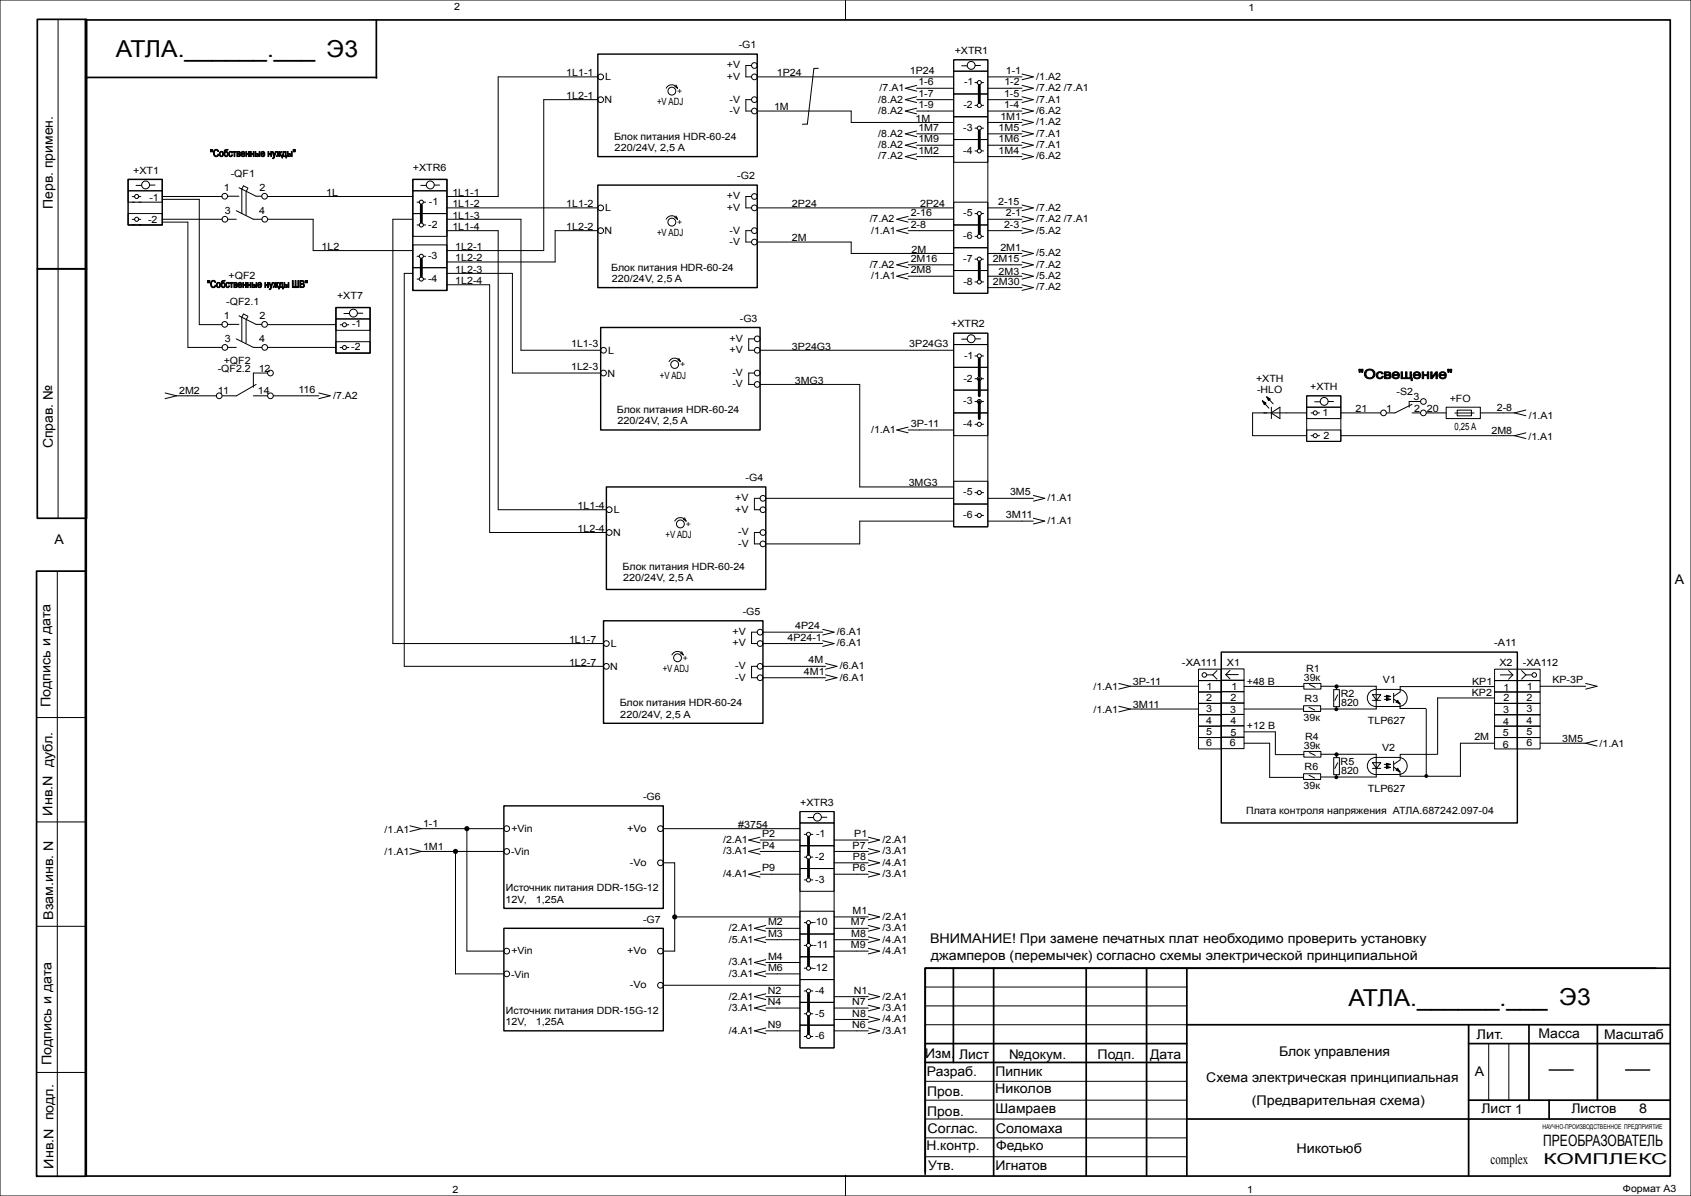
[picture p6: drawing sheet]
<svg xmlns="http://www.w3.org/2000/svg" width="594mm" height="420mm" viewBox="0 0 594 420" stroke-linecap="round" stroke-linejoin="round" font-family="sans-serif">
<g fill="none" stroke="#000" stroke-width=".35">
<path d="M0 0h594v420h-594zM20.4 6.9v175.1M297 .2v6.8M210 27h-35v42h-18M210 35h-19v53h-34M234 31a2.21 2.21 0 0 1 2-1.2 2.21 2.21 0 0 1 2 1.2M237 30.3l1 .7M237.5 29.9l.5 1.1M264 23h-2v4h2M264 35h-2v4h2M266 27h69M266 39h33v4h36"/>
<path d="M287.5 24h-1.6l-2.3 19.6h-1.7M322 31h13M322 39h13M322 35h13M322 30l-4 1 4 1M322 34l-4 1 4 1M322 38l-4 1 4 1M335 21h12v82h-12zM335 25h12v8h-12zM335 33h12v8h-12zM335 21h12v4h-12zM337.8 23.1h2"/>
<path d="M342.5 29h.8M342.5 37h.8M342.5 23h1.9M344.7 29h.8M344.7 37h.8M347 27h12M347 31h12M347 39h12M347 35h12M359 26l4 1-4 1M359 30l4 1-4 1M359 38l4 1-4 1"/>
<path d="M359 34l4 1-4 1M322 55h13M322 47h13M322 51h13M322 46l-4 1 4 1M322 50l-4 1 4 1M322 54l-4 1 4 1M335 49h12v8h-12zM335 41h12v8h-12zM342.5 53h.8M342.5 45h.8M344.7 53h.8"/>
<path d="M344.7 45h.8M347 43h12M347 55h12M347 47h12M347 51h12M359 42l4 1-4 1M359 54l4 1-4 1M359 46l4 1-4 1M359 50l4 1-4 1M45 67h12v4h-12zM45 75h12v4h-12zM45 63h12v4h-12z"/>
<path d="M46.4 69h.8M46.4 77h.8M46.5 71h.7M46.5 79h.7M47.8 65.1h2M49.5 69h-.8M49.5 77h-.8M49.5 71h-.7M49.5 79h-.7M52.5 65h1.9M57 69h21M57 77h21"/>
<path d="M57 78h9v44h12M57 70h13v44h8M79.9 68.9h4M80 77h3M83 74l6 3h3M83.9 65.9l6 3h2M84.9 66.4v8.6M85.5 65.3l-.6 1.2M85.5 65.2l1.5 .8M86.4 67.4v8.1M87.1 66.1l-.6 1.1M94 69h51"/>
<path d="M94 77h16v11h35M145 63h12v4h-12zM145 67h12v8h-12zM145 75h12v8h-12zM145 77h-7v149h74M146.5 71h.8M146.5 79h.8M147.8 65.1h2M149.5 71h-.8M149.5 79h-.8M152.6 65h1.8M157 77h26v46h28"/>
<path d="M157 73h53M234 77a2.21 2.21 0 0 1 2-1.2 2.21 2.21 0 0 1 2 1.2M237 76.3l1 .7M237.5 75.9l.5 1.1M264 69h-2v4h2M266 73h69M319 77h16M319 76l-4 1 4 1M335 71h12v8h-12zM335 79h12v8h-12zM342.5 75h.8M344.7 75h.8"/>
<path d="M347 73h12M347 77h12M359 72l4 1-4 1M359 76l4 1-4 1M145 86h12v8h-12zM145 94h12v8h-12zM145 96h-3v138h70M146.5 90h.8M146.5 98h.8M149.5 90h-.8M149.5 98h-.8M157 81h18v98h38"/>
<path d="M157 96h23v35h31M157 100h15v87h41M210 81h-15v11h-38M264 81h-2v4h2M266 85h33v4h36M319 81h16M319 97h16M319 80l-4 1 4 1M319 96l-4 1 4 1M319 93h16M319 92l-4 1 4 1M335 87h12v8h-12z"/>
<path d="M335 95h12v8h-12zM342.5 83h.8M342.5 91h.8M342.5 99h.8M344.7 83h.8M344.7 91h.8M344.7 99h.8M347 81h12M347 97h12M347 89h12M347 93h12M359 80l4 1-4 1"/>
<path d="M359 96l4 1-4 1M359 88l4 1-4 1M359 92l4 1-4 1M359 100l4 1-4 1M79.9 113.9h4M83 119l6 3h3M83.9 110.9l6 3h2M84.9 111.4v8.6M85.5 110.3l-.6 1.2M85.5 110.2l1.5 .8M86.4 112.4v8.1M87.1 111.1l-.6 1.1"/>
<path d="M94 114h24M118 112h12v4h-12zM118 120h12v4h-12zM118 108h12v4h-12zM119.5 114.1h.7M120.8 110.1h2M122.5 114.1h-.8M125.6 110h1.8M265 119h-2v4h2M335 117h12v68h-12zM335 117h12v4h-12zM337.8 119.1h2"/>
<path d="M342.5 119h1.9M347 101h12M58 138l4 1M62 139h14M62 139l-4 1M80 122h3M89 139h5M90 135l-7 4h-5M94 131h-5v5M94 122h24M96 139h16M112 138l4 1-4 1"/>
<path d="M119.5 122.1h.7M122.5 122.1h-.8M235 127a2.21 2.21 0 0 1 2-1.2 2.21 2.21 0 0 1 2 1.2M238.5 125.9l.5 1.1-1-.7M265 131h-2v4h2M267 123h68M267 135h35v36h33M335 121h12v8h-12zM335 137h12v8h-12zM335 129h12v8h-12zM342.5 125h.8M342.5 133h.8"/>
<path d="M344.7 125h.8M344.7 133h.8M444.9 139.3l2.3 2.5M459 139h12v16h-12zM459 139h12v4h-12zM319 151h16M319 150l-4 1 4 1M335 145h12v8h-12zM342.5 141h.8M342.5 149h.8M344.7 141h.8M344.7 149h.8"/>
<path d="M443.4 140.7l2.3 2.6M446.5 145l3.1-2v4zM446.6 143v4M459 143h12v4h-12zM459 151h12v4h-12zM459 145h-19v8h19M460.5 145h.8M460.5 153h.8M461.8 141.1h2M463.5 145h-.7M463.5 153h-.7M466.5 141h1.9"/>
<path d="M471 145h14M471 153h61M496 142l-6 3h-3M496 145h3M499 141h-4v2M501 145h7M508 143h12v4h-12zM511 145h6.8M511.9 144h5v2h-5zM520 145h12M532 145l4 1M532 153l4 1"/>
<path d="M536 144l-4 1M536 152l-4 1M267 175h-2v4h2M269 175h66M335 177h12v8h-12zM335 169h12v8h-12zM342.5 173h.8M344.7 173h.8M347 175h16M363 174l4 1-4 1M237 183a2.21 2.21 0 0 1 2-1.2 2.21 2.21 0 0 1 2 1.2M240 182.3l1 .7"/>
<path d="M240.5 181.9l.5 1.1M267 187h-2v4h2M335 183h-33v8h-33M342.5 181h.8M344.7 181h.8M347 183h16M363 182l4 1-4 1M20.1 200.7v212.6M30.3 200.7h-17.5v212.6M236 230a2.21 2.21 0 0 1 2-1.2 2.21 2.21 0 0 1 2 1.2M239 229.3l1 .7M239.5 228.9l.5 1.1"/>
<path d="M266 222h-2v4h2M266 234h-2v4h2M268 222h21M268 226h21M268 234h22M268 238h22M289 221l4 1-4 1M289 225l4 1-4 1M290 233l4 1-4 1M290 237l4 1-4 1M393 240l4 1M421 239h8v4h-8z"/>
<path d="M421 235h8v4h-8zM424 237h2M426 237l1.5 1.5M427.5 235.5l-1.5 1.5M429 234.9h8v4h-8zM429 238.9h8v4h-8zM430.7 236.9h4.3M432.1 235.4l-1.5 1.5 1.5 1.5M458 240h6v2h-6zM525 235h8v4h-8zM525 239h8v4h-8zM527 237h4.3"/>
<path d="M529.9 235.5l1.5 1.5-1.5 1.5M533 239h8v4h-8zM533 235h8v4h-8zM534.5 235.5l1.5 1.5M536 237h2M536 237l-1.5 1.5M557 240l4 1-4 1M12.8 252h17.5M393 248l4 1M397 241h24M397 241l-4 1M397 249h24"/>
<path d="M397 249l-4 1M421 243h8v4h-8zM421 247h8v4h-8zM421 251h8v4h-8zM421 255h8v4h-8zM421 259h8v4h-8zM429 242.9h8v4h-8zM429 246.9h8v4h-8zM429 250.9h8v4h-8zM429 254.9h8v4h-8zM429 258.9h8v4h-8zM437 249h20.7"/>
<path d="M437 257h11v7.9M437 241.1h21M457.9 247.8h6v2h-6zM459.8 248.3l2 1M460 240.4l2 1M464 241h19.5l-.1 7.9-19.3 .1M468.5 242.2h2v6h-2zM469.4 248.2v.6M469.5 241.1v1M469.5 240.9v.6M469.9 244l-1 2M481.4 242.8l1.9-.7h8a3 3 0 0 1 3 3 3 3 0 0 1-3 3h-8a3 3 0 0 1-2.8-2 3 3 0 0 1 .9-3.3z"/>
<path d="M482.1 243.9h2.9l-1.4 2.1zM482.1 246h2.9M486.3 244.5h1.7M486.3 245.6h1.7M489.6 243.4v3.4M489.7 245.5l2.1 1.5M491.6 243.1l-1.9 1.4M491.8 247.1v1.7h9.1M491.8 241.1h33.1M491.8 241.1v2M501 249v24M505 245v19.8"/>
<path d="M505.1 245.1h19.8M525 243h8v4h-8zM525 247h8v4h-8zM525 251h8v4h-8zM525 255h8v4h-8zM525 259h8v4h-8zM533 259h8v4h-8zM533 243h8v4h-8zM533 247h8v4h-8zM533 251h8v4h-8zM533 255h8v4h-8zM541 241h16"/>
<path d="M561 260l-4 1M437 261h9v12h11.8M448 265h10M457.9 271.7h6v2h-6zM458 263.9h6v2h-6zM459.8 272.2l2 1M460 264.3l2 1M464 264.9h19.4v7.9l-19.3 .1M468.5 266.1h2v6h-2zM469.4 272.1v.6M469.5 265v1M469.5 264.8v.6"/>
<path d="M469.9 267.9l-1 2M481 267.1a2.99 2.99 0 0 1 2.3-1.1h8a3 3 0 0 1 3 3 3 3 0 0 1-3 3h-8a3 3 0 0 1-2.7-1.7 3 3 0 0 1 .4-3.2zM482.1 267.8h2.9l-1.4 2zM482.1 269.8h2.9M486.3 268.4h1.7M486.3 269.5h1.7M489.6 267.3v3.4M489.7 269.4l2.1 1.5M491.6 267l-1.9 1.3M491.8 271v1.6M491.9 272.6h21.1M504.9 264.9h-13.1v2"/>
<path d="M525 261h-12v11.7M541 261h16M557 261l4 1M12.8 288.6h17.5M144 290l4 1M144 298l4 1M148 291h29M148 299h29M148 291l-4 1M148 299l-4 1M160 299v43h17M164 291v43h13"/>
<path d="M233 291h48M267 299h14M267 295h14M267 294l-4 1 4 1M267 298l-4 1 4 1M281 289h12v8h-12zM281 285h12v4h-12zM281 297h12v8h-12zM281 285h12v83h-12zM282.5 293h.8M283.8 287.1h2M285.5 293h-.7"/>
<path d="M288.6 287h1.8M293 299h12M293 295h12M305 298l4 1-4 1M305 294l4 1-4 1M233 303h4v31h-4M267 307h14M267 306l-4 1 4 1M281 305h12v8h-12zM281 320h12v8h-12zM282.5 301h.8M282.5 309h.8"/>
<path d="M285.5 301h-.7M285.5 309h-.7M293 307h12M293 303h12M305 302l4 1-4 1M305 306l4 1-4 1M12.8 325.3h17.5M237 322h44M269 326h12M269 330h12M269 325l-4 1 4 1M269 329l-4 1 4 1"/>
<path d="M269 338h12M269 337l-4 1 4 1M281 328h12v8h-12zM281 336h12v8h-12zM282.5 324h.8M282.5 332h.8M282.5 340h.8M285.5 324h-.7M285.5 332h-.7M285.5 340h-.7M293 334h12M293 326h12"/>
<path d="M293 330h12M293 322h12M305 325l4 1-4 1M305 329l4 1-4 1M305 333l4 1-4 1M305 321l4 1-4 1M233 346h48M269 342h12M269 354h12M269 350h12M269 349l-4 1 4 1M269 353l-4 1 4 1"/>
<path d="M269 341l-4 1 4 1M281 344h12v8h-12zM281 352h12v8h-12zM282.5 348h.8M282.5 356h.8M285.5 348h-.7M285.5 356h-.7M293 354h12M293 358h12M293 350h12M305 353l4 1-4 1M305 357l4 1-4 1"/>
<path d="M305 349l4 1-4 1M325 359.9h91.9M325 353.2h91.9M325 346.6h91.9M515.9 359.9v52.9M12.8 376.6h17.5M269 362h12M269 361l-4 1 4 1M281 360h12v8h-12zM282.5 364h.8M285.5 364h-.7M293 362h12"/>
<path d="M305 361l4 1-4 1M325 379.7h91.9M522.9 366.5v19.8M530 366.5v19.8M325 393h91.9M325 386.3h91.9M325 399.6h91.9M297 412.7v7.3M325 406.2h91.9"/>
<circle cx="211" cy="35" r="1"/>
<circle cx="211" cy="27" r="1"/>
<circle cx="236" cy="32" r="1.38"/>
<circle cx="265" cy="23" r="1"/>
<circle cx="265" cy="35" r="1"/>
<circle cx="265" cy="27" r="1"/>
<circle cx="265" cy="39" r="1"/>
<circle cx="341.1" cy="23" r="1.38"/>
<circle cx="344" cy="29" r=".72"/>
<circle cx="344" cy="37" r=".72"/>
<circle cx="344" cy="45" r=".72"/>
<circle cx="344" cy="53" r=".72"/>
<circle cx="48" cy="69" r=".72"/>
<circle cx="48" cy="77" r=".72"/>
<circle cx="51.1" cy="65" r="1.38"/>
<circle cx="78.9" cy="68.9" r="1"/>
<circle cx="79" cy="77" r="1"/>
<circle cx="92.9" cy="68.9" r="1"/>
<circle cx="93" cy="77" r="1"/>
<circle cx="148" cy="71" r=".72"/>
<circle cx="148" cy="79" r=".72"/>
<circle cx="151.1" cy="65" r="1.38"/>
<circle cx="211" cy="73" r="1"/>
<circle cx="236" cy="78" r="1.38"/>
<circle cx="265" cy="73" r="1"/>
<circle cx="265" cy="69" r="1"/>
<circle cx="344" cy="75" r=".72"/>
<circle cx="148" cy="90" r=".72"/>
<circle cx="148" cy="98" r=".72"/>
<circle cx="211" cy="81" r="1"/>
<circle cx="265" cy="81" r="1"/>
<circle cx="265" cy="85" r="1"/>
<circle cx="344" cy="91" r=".72"/>
<circle cx="344" cy="99" r=".72"/>
<circle cx="344" cy="83" r=".72"/>
<circle cx="78.9" cy="113.9" r="1"/>
<circle cx="92.9" cy="113.9" r="1"/>
<circle cx="121" cy="114.1" r=".72"/>
<circle cx="124.1" cy="110" r="1.38"/>
<circle cx="266" cy="119" r="1"/>
<circle cx="341.1" cy="119" r="1.38"/>
<circle cx="77" cy="139" r="1"/>
<circle cx="79" cy="122" r="1"/>
<circle cx="93" cy="122" r="1"/>
<circle cx="95" cy="139" r="1"/>
<circle cx="95" cy="131" r="1"/>
<circle cx="121" cy="122.1" r=".72"/>
<circle cx="212" cy="123" r="1"/>
<circle cx="212" cy="131" r="1"/>
<circle cx="237" cy="128" r="1.38"/>
<circle cx="266" cy="123" r="1"/>
<circle cx="266" cy="135" r="1"/>
<circle cx="266" cy="131" r="1"/>
<circle cx="344" cy="125" r=".72"/>
<circle cx="344" cy="133" r=".72"/>
<circle cx="344" cy="141" r=".72"/>
<circle cx="344" cy="149" r=".72"/>
<circle cx="462" cy="145" r=".72"/>
<circle cx="462" cy="153" r=".72"/>
<circle cx="465.1" cy="141" r="1.38"/>
<circle cx="486" cy="145" r="1"/>
<circle cx="500" cy="141" r="1"/>
<circle cx="500" cy="145" r="1"/>
<circle cx="214" cy="179" r="1"/>
<circle cx="268" cy="179" r="1"/>
<circle cx="268" cy="175" r="1"/>
<circle cx="344" cy="173" r=".72"/>
<circle cx="214" cy="187" r="1"/>
<circle cx="239" cy="184" r="1.38"/>
<circle cx="268" cy="187" r="1"/>
<circle cx="268" cy="191" r="1"/>
<circle cx="344" cy="181" r=".72"/>
<circle cx="213" cy="226" r="1"/>
<circle cx="213" cy="234" r="1"/>
<circle cx="238" cy="231" r="1.38"/>
<circle cx="267" cy="222" r="1"/>
<circle cx="267" cy="226" r="1"/>
<circle cx="267" cy="238" r="1"/>
<circle cx="267" cy="234" r="1"/>
<circle cx="423.1" cy="237" r=".8"/>
<circle cx="538.9" cy="237" r=".8"/>
<circle cx="178" cy="299" r="1"/>
<circle cx="178" cy="291" r="1"/>
<circle cx="232" cy="291" r="1"/>
<circle cx="284" cy="293" r=".72"/>
<circle cx="287.1" cy="287" r="1.38"/>
<circle cx="232" cy="303" r="1"/>
<circle cx="284" cy="301" r=".72"/>
<circle cx="284" cy="309" r=".72"/>
<circle cx="178" cy="334" r="1"/>
<circle cx="232" cy="334" r="1"/>
<circle cx="284" cy="340" r=".72"/>
<circle cx="284" cy="332" r=".72"/>
<circle cx="284" cy="324" r=".72"/>
<circle cx="178" cy="342" r="1"/>
<circle cx="232" cy="346" r="1"/>
<circle cx="284" cy="356" r=".72"/>
<circle cx="284" cy="348" r=".72"/>
<circle cx="284" cy="364" r=".72"/>
</g>
<g fill="none" stroke="#000" stroke-width=".6">
<path d="M13.1 6.8h17.3v87.6h-17.3zM30 7h556.7v406h-556.7zM30.3 6.9v406.2M132.2 7v20.4M30.4 27.2h101.9M13.1 94.4h17.3v87.6h-17.3zM12.8 200.6h17.3v212.5h-17.3zM334.9 340v33.1M349 340v72.8M381.6 340v72.8M402.8 340v72.8M581.6 340h-256.6v72.4"/>
<path d="M586.6 340h-261.6v71.5M416.9 340v72.8M416.9 359.9h169.7M515.9 359.9v52.9M537.1 359.9v26.4M561.1 359.9v26.4M325 366.5h91.9M325 373.1h91.9M515.9 366.5h70.7M416.9 393h169.7M515.9 386.3h70.7M544.2 386.3v6.7"/>
</g>
<g fill="none" stroke="#000" stroke-width=".5">
<path d="M210 19h56v36h-56zM45 63h12v16h-12zM145 63h12v39h-12zM210 65h56v36h-56zM118 108h12v16h-12zM211 115h56v36h-56zM213 171h56v36h-56zM212 218h56v36h-56zM429 229h104v60h-104zM177 283h56v36h-56zM177 326h56v36h-56zM544.2 375.8h8.4"/>
<path d="M571 375.8h8.5"/>
</g>
<g fill="none" stroke="#000" stroke-width="1">
<path d="M344 30v6M344 46v6M148 72v6M344 76v6M148 91v6M344 92v6M344 126v6M344 133v6M344 141v6M284 294v6M284 302v6M284 325v6"/>
<path d="M284 333v6M284 349v6M284 357v6"/>
</g>
<g fill="#000" stroke="#000" stroke-width=".35">
<path d="M443.4 140.7l1.3 .8-.6 .6zM444.9 139.3l1.3 .8-.6 .6zM487 244.1l1.5 .4-1.5 .4zM487 245.2l1.5 .4-1.5 .4zM490.4 246.5l.6-.6 .8 1.3zM487 268l1.5 .4-1.5 .4zM487 269.1l1.5 .4-1.5 .4zM490.4 270.4l.6-.6 .8 1.3z"/>
<circle cx="469.4" cy="249.1" r=".5"/>
<circle cx="469.5" cy="241.1" r=".5"/>
<circle cx="469.5" cy="241" r=".5"/>
<circle cx="469.4" cy="273" r=".5"/>
<circle cx="469.5" cy="265" r=".5"/>
<circle cx="469.5" cy="264.9" r=".5"/>
<circle cx="501" cy="272.5" r=".5"/>
</g>
<g fill="#000">
<circle cx="160" cy="299" r=".9"/>
<circle cx="164" cy="291" r=".9"/>
<circle cx="237" cy="322" r=".9"/>
</g>
<g font-size="8.2">
<text x="40.7" y="20">АТЛА.______.___ Э3</text>
<text x="473.6" y="353.2">АТЛА.______.___ Э3</text>
</g>
<text font-size="5.5" x="542.1" y="402.6">ПРЕОБРАЗОВАТЕЛЬ</text>
<text font-size="5.3" x="542.2" y="408.7">КОМПЛЕКС</text>
<text font-size="5.1" x="523.6" y="408.7">complex</text>
<g font-size="4.7">
<text x="18.6" y="73.4" transform="rotate(-90 18.6 73.4)">Перв. примен.</text>
<text x="477.1" y="133">&quot;Освещение&quot;</text>
<text x="18.6" y="157.4" transform="rotate(-90 18.6 157.4)">Справ. №</text>
<text x="19.2" y="191">A</text>
<text x="588.4" y="205">A</text>
<text x="17.7" y="248.4" transform="rotate(-90 17.7 248.4)">Подпись и дата</text>
<text x="18.4" y="286.5" transform="rotate(-90 18.4 286.5)">Инв.N дубл.</text>
<text x="18.6" y="323.1" transform="rotate(-90 18.6 323.1)">Взам.инв. N</text>
<text x="326.7" y="331">ВНИМАНИЕ! При замене печатных плат необходимо проверить установку</text>
<text x="327" y="337">джамперов (перемычек) согласно схемы электрической принципиальной</text>
<text x="518.6" y="364.7">Лит.</text>
<text x="540.4" y="364.4">Масса</text>
<text x="563.5" y="365">Масштаб</text>
<text x="325" y="371.6">Изм.</text>
<text x="336.9" y="371.9">Лист</text>
<text x="354.4" y="371.9">№докум.</text>
<text x="385.5" y="372">Подп.</text>
<text x="404" y="372">Дата</text>
<text x="449.3" y="371">Блок управления</text>
<text x="18" y="374" transform="rotate(-90 18 374)">Подпись и дата</text>
<text x="325.6" y="378">Разраб.</text>
<text x="349.7" y="378">Пипник</text>
<text x="518.1" y="378">А</text>
<text x="423.8" y="380">Схема электрическая принципиальная</text>
<text x="325.7" y="385">Пров.</text>
<text x="349.6" y="384">Николов</text>
<text x="439.7" y="388">(Предварительная схема)</text>
<text x="325.7" y="392">Пров.</text>
<text x="349.7" y="391">Шамраев</text>
<text x="520.4" y="391">Лист 1</text>
<text x="552" y="391">Листов</text>
<text x="575.8" y="391">8</text>
<text x="325.8" y="398">Соглас.</text>
<text x="349.8" y="398">Соломаха</text>
<text x="325.4" y="404">Н.контр.</text>
<text x="349.9" y="404">Федько</text>
<text x="455.4" y="405">Никотьюб</text>
<text x="18.7" y="410.4" transform="rotate(-90 18.7 410.4)">Инв.N подл.</text>
<text x="326" y="411">Утв.</text>
<text x="349.7" y="411">Игнатов</text>
</g>
<g font-size="3.5">
<text x="159.5" y="3.6">2</text>
<text x="438.6" y="3.8">1</text>
<text x="259.5" y="17">-G1</text>
<text x="255.3" y="24">+V</text>
<text x="335.3" y="19">+XTR1</text>
<text x="198.9" y="26.7">1L1-1</text>
<text x="212.6" y="28.1">L</text>
<text x="255.3" y="28">+V</text>
<text x="272.9" y="26.7">1P24</text>
<text x="319.6" y="26">1P24</text>
<text x="322.6" y="30">1-6</text>
<text x="338.7" y="30">-1</text>
<text x="352.8" y="30">1-2</text>
<text x="353.3" y="26">1-1</text>
<text x="364" y="28">/1.A2</text>
<text x="198.9" y="34.7">1L2-1</text>
<text x="256.3" y="36">-V</text>
<text x="308.5" y="36">/8.A2</text>
<text x="309" y="32">/7.A1</text>
<text x="322.6" y="34">1-7</text>
<text x="352.7" y="34">1-5</text>
<text x="364" y="32">/7.A2 /7.A1</text>
<text x="364" y="36">/7.A1</text>
<text x="212.3" y="36.3">N</text>
<text x="230.8" y="37">+V ADJ</text>
<text x="256.3" y="40">-V</text>
<text x="271.9" y="38.7">1M</text>
<text x="308.5" y="40">/8.A2</text>
<text x="322.6" y="38">1-9</text>
<text x="338.4" y="38">-2</text>
<text x="351.4" y="42">1M1</text>
<text x="352.7" y="38">1-4</text>
<text x="364" y="40">/6.A2</text>
<text x="308.5" y="48">/8.A2</text>
<text x="321.6" y="43">1M</text>
<text x="322.6" y="46">1M7</text>
<text x="338.4" y="46">-3</text>
<text x="350.8" y="46">1M5</text>
<text x="364" y="44">/1.A2</text>
<text x="364" y="48">/7.A1</text>
<text x="215.7" y="49">Блок питания HDR-60-24</text>
<text x="215.9" y="53">220/24V, 2,5 A</text>
<text x="308.5" y="52">/8.A2</text>
<text x="322.6" y="50">1M9</text>
<text x="322.6" y="54">1M2</text>
<text x="338.4" y="54">-4</text>
<text x="350.8" y="54">1M4</text>
<text x="350.8" y="50">1M6</text>
<text x="364" y="52">/7.A1</text>
<text x="73.8" y="55">&quot;Собственные нужды&quot;</text>
<text x="145.1" y="60">+XTR6</text>
<text x="308.5" y="56">/7.A2</text>
<text x="364" y="56">/6.A2</text>
<text x="46.8" y="61">+XT1</text>
<text x="81" y="62">-QF1</text>
<text x="259" y="63">-G2</text>
<text x="52.5" y="70.5">-1</text>
<text x="78.7" y="67.1">1</text>
<text x="91.2" y="67.1">2</text>
<text x="114.6" y="69">1L</text>
<text x="150.7" y="72">-1</text>
<text x="158.9" y="68.7">1L1-1</text>
<text x="255.3" y="70">+V</text>
<text x="350.6" y="72">2-15</text>
<text x="79" y="75.1">3</text>
<text x="91.1" y="75.1">4</text>
<text x="158.9" y="72.7">1L1-2</text>
<text x="158.9" y="76.7">1L1-3</text>
<text x="198.9" y="72.7">1L1-2</text>
<text x="212.6" y="74.1">L</text>
<text x="255.3" y="74">+V</text>
<text x="278.2" y="72.7">2P24</text>
<text x="305.5" y="78">/7.A2</text>
<text x="319.9" y="76">2-16</text>
<text x="323.2" y="72.7">2P24</text>
<text x="338.4" y="76">-5</text>
<text x="353.3" y="76">2-1</text>
<text x="364" y="74">/7.A2</text>
<text x="364" y="78">/7.A2 /7.A1</text>
<text x="52" y="78.5">-2</text>
<text x="150.4" y="80">-2</text>
<text x="158.9" y="80.7">1L1-4</text>
<text x="198.9" y="80.7">1L2-2</text>
<text x="212.3" y="82.3">N</text>
<text x="230.8" y="83">+V ADJ</text>
<text x="256.3" y="82">-V</text>
<text x="306" y="82">/1.A1</text>
<text x="319.9" y="80">2-8</text>
<text x="338.4" y="84">-6</text>
<text x="352.7" y="80">2-3</text>
<text x="364" y="82">/5.A2</text>
<text x="112.9" y="87.7">1L2</text>
<text x="159.9" y="87.7">1L2-1</text>
<text x="256.3" y="86">-V</text>
<text x="278.2" y="84.7">2M</text>
<text x="320.2" y="88.7">2M</text>
<text x="351.4" y="88">2M1</text>
<text x="364" y="90">/5.A2</text>
<text x="150.4" y="91">-3</text>
<text x="159.9" y="91.7">1L2-2</text>
<text x="159.9" y="95.7">1L2-3</text>
<text x="214.7" y="95">Блок питания HDR-60-24</text>
<text x="305.5" y="94">/7.A2</text>
<text x="319.9" y="96">2M8</text>
<text x="319.9" y="92">2M16</text>
<text x="338.4" y="92">-7</text>
<text x="348.7" y="92">2M15</text>
<text x="364" y="94">/7.A2</text>
<text x="72.8" y="101">&quot;Собственные нужды ШВ&quot;</text>
<text x="80.2" y="98">+QF2</text>
<text x="150.4" y="99">-4</text>
<text x="159.9" y="99.7">1L2-4</text>
<text x="214.9" y="99">220/24V, 2,5 A</text>
<text x="306" y="98">/1.A1</text>
<text x="338.4" y="100">-8</text>
<text x="348.8" y="100">2M30</text>
<text x="350.8" y="96.5">2M3</text>
<text x="364" y="98">/5.A2</text>
<text x="364" y="102">/7.A2</text>
<text x="79.5" y="107">-QF2.1</text>
<text x="118.4" y="105">+XT7</text>
<text x="78.7" y="112.1">1</text>
<text x="91.2" y="112.1">2</text>
<text x="259.9" y="113">-G3</text>
<text x="123.6" y="115">-1</text>
<text x="256.3" y="120">+V</text>
<text x="334.1" y="115">+XTR2</text>
<text x="79" y="120.1">3</text>
<text x="91.1" y="120.1">4</text>
<text x="123.4" y="123">-2</text>
<text x="200.6" y="122">1L1-3</text>
<text x="213.6" y="124.1">L</text>
<text x="256.3" y="124">+V</text>
<text x="278.2" y="122.7">3P24G3</text>
<text x="319.4" y="122">3P24G3</text>
<text x="338.7" y="126">-1</text>
<text x="76.5" y="130.7">-QF2.2</text>
<text x="78.6" y="127.7">+QF2</text>
<text x="90.9" y="130.5">12</text>
<text x="200.6" y="130">1L2-3</text>
<text x="257.3" y="132">-V</text>
<text x="104.8" y="138">116</text>
<text x="213.3" y="132.3">N</text>
<text x="231.8" y="133">+V ADJ</text>
<text x="257.3" y="136">-V</text>
<text x="279.2" y="134.7">3MG3</text>
<text x="338.4" y="134">-2</text>
<text x="441.2" y="134">+XTH</text>
<text x="441.6" y="138">-HLO</text>
<text x="460.2" y="137">+XTH</text>
<text x="62.9" y="138.5">2M2</text>
<text x="76.5" y="138.3">11</text>
<text x="90.6" y="138.5">14</text>
<text x="117" y="140">/7.A2</text>
<text x="338.4" y="142">-3</text>
<text x="490.5" y="138.7">-S2</text>
<text x="496.5" y="140.6">3</text>
<text x="509.3" y="141">+FO</text>
<text x="216.7" y="145">Блок питания HDR-60-24</text>
<text x="216.9" y="149">220/24V, 2,5 A</text>
<text x="319.9" y="150">3P-11</text>
<text x="338.4" y="150">-4</text>
<text x="464.6" y="146">1</text>
<text x="476.2" y="144.7">21</text>
<text x="486.9" y="144.6">1</text>
<text x="496.8" y="144.6">2</text>
<text x="501.2" y="144.7">20</text>
<text x="525.8" y="144.5">2-8</text>
<text x="537" y="147">/1.A1</text>
<text x="306" y="152">/1.A1</text>
<text x="464.9" y="154">2</text>
<text x="510.9" y="151">0,25 A</text>
<text x="523.9" y="152.5">2M8</text>
<text x="536.9" y="154.4">/1.A1</text>
<text x="261.9" y="169">-G4</text>
<text x="319.2" y="170.7">3MG3</text>
<text x="338.4" y="174">-5</text>
<text x="354.8" y="174">3M5</text>
<text x="202.9" y="178.7">1L1-4</text>
<text x="258.3" y="180">+V</text>
<text x="258.3" y="176">+V</text>
<text x="368" y="176">/1.A1</text>
<text x="215.6" y="180.1">L</text>
<text x="338.4" y="182">-6</text>
<text x="353.3" y="182">3M11</text>
<text x="368" y="184">/1.A1</text>
<text x="202.9" y="186.7">1L2-4</text>
<text x="215.3" y="188.3">N</text>
<text x="233.8" y="189">+V ADJ</text>
<text x="259.3" y="188">-V</text>
<text x="259.3" y="192">-V</text>
<text x="218.7" y="200">Блок питания HDR-60-24</text>
<text x="218.9" y="204">220/24V, 2,5 A</text>
<text x="260.9" y="216">-G5</text>
<text x="279.3" y="221">4P24</text>
<text x="199.9" y="225.7">1L1-7</text>
<text x="214.6" y="227.1">L</text>
<text x="257.3" y="227">+V</text>
<text x="257.3" y="223">+V</text>
<text x="276.6" y="225">4P24-1</text>
<text x="294" y="223">/6.A1</text>
<text x="294" y="227">/6.A1</text>
<text x="524.8" y="227">-A11</text>
<text x="199.9" y="233.7">1L2-7</text>
<text x="284" y="233">4M</text>
<text x="415.2" y="234">-XA111</text>
<text x="431" y="233.9">X1</text>
<text x="526.7" y="233.8">X2</text>
<text x="534.9" y="234">-XA112</text>
<text x="214.3" y="235.3">N</text>
<text x="232.8" y="236">+V ADJ</text>
<text x="258.3" y="235">-V</text>
<text x="258.3" y="239">-V</text>
<text x="282.4" y="237">4M1</text>
<text x="295" y="235">/6.A1</text>
<text x="295" y="239">/6.A1</text>
<text x="458" y="239.3">39к</text>
<text x="458.8" y="236">R1</text>
<text x="485.8" y="239.8">V1</text>
<text x="545.3" y="240">KP-3P</text>
<text x="384.1" y="242.4">/1.A1</text>
<text x="397.9" y="240.5">3P-11</text>
<text x="423.8" y="242.1">1</text>
<text x="432.6" y="242.4">1</text>
<text x="438" y="240.4">+48 B</text>
<text x="471" y="244.7">R2</text>
<text x="517" y="244.3">KP2</text>
<text x="517.1" y="240.4">KP1</text>
<text x="528.1" y="242.5">1</text>
<text x="536.4" y="242.1">1</text>
<text x="217.7" y="248">Блок питания HDR-60-24</text>
<text x="217.9" y="252">220/24V, 2,5 A</text>
<text x="384.1" y="250.4">/1.A1</text>
<text x="397.9" y="248.5">3M11</text>
<text x="423.7" y="250.1">3</text>
<text x="423.7" y="246.1">2</text>
<text x="432.1" y="250.4">3</text>
<text x="432.2" y="246.3">2</text>
<text x="458.3" y="246.6">R3</text>
<text x="471.1" y="247.9">820</text>
<text x="528" y="250.3">3</text>
<text x="528.1" y="246.2">2</text>
<text x="536.2" y="250.1">3</text>
<text x="536.3" y="246.1">2</text>
<text x="423.7" y="254.1">4</text>
<text x="432.2" y="254.2">4</text>
<text x="438" y="256.2">+12 B</text>
<text x="457.9" y="253.2">39к</text>
<text x="480.5" y="254.3">TLP627</text>
<text x="528" y="254.5">4</text>
<text x="536.3" y="254.1">4</text>
<text x="423.7" y="258.1">5</text>
<text x="423.7" y="262.1">6</text>
<text x="432" y="262.1">6</text>
<text x="432.2" y="258.3">5</text>
<text x="458" y="263.1">39к</text>
<text x="458.5" y="259.9">R4</text>
<text x="485.5" y="263.7">V2</text>
<text x="517.9" y="260">2M</text>
<text x="527.9" y="258.5">5</text>
<text x="527.9" y="262.5">6</text>
<text x="536.2" y="262.1">6</text>
<text x="536.2" y="258.1">5</text>
<text x="548.8" y="260.5">3M5</text>
<text x="561.9" y="262.4">/1.A1</text>
<text x="470.9" y="268.6">R5</text>
<text x="458.3" y="270.5">R6</text>
<text x="471.1" y="271.7">820</text>
<text x="225.9" y="281">-G6</text>
<text x="457.9" y="277">39к</text>
<text x="480.5" y="278.2">TLP627</text>
<text x="281.1" y="283">+XTR3</text>
<text x="437.7" y="286">Плата контроля напряжения АТЛА.687242.097-04</text>
<text x="135.1" y="292.4">/1.A1</text>
<text x="148.6" y="290.5">1-1</text>
<text x="179.6" y="292.1">+Vin</text>
<text x="220.3" y="292">+Vo</text>
<text x="259.3" y="290.7">#3754</text>
<text x="267.7" y="294">P2</text>
<text x="286.7" y="294">-1</text>
<text x="300.1" y="294">P1</text>
<text x="148.6" y="298.5">1M1</text>
<text x="254" y="296">/2.A1</text>
<text x="254" y="300">/3.A1</text>
<text x="267.7" y="298">P4</text>
<text x="299.5" y="298">P7</text>
<text x="310" y="300">/3.A1</text>
<text x="310" y="296">/2.A1</text>
<text x="135.1" y="300.4">/1.A1</text>
<text x="179.5" y="300.3">-Vin</text>
<text x="221.3" y="304">-Vo</text>
<text x="267.7" y="306">P9</text>
<text x="286.4" y="302">-2</text>
<text x="299.5" y="306">P6</text>
<text x="299.6" y="302">P8</text>
<text x="310" y="304">/4.A1</text>
<text x="254" y="308">/4.A1</text>
<text x="286.4" y="310">-3</text>
<text x="310" y="308">/3.A1</text>
<text x="177.6" y="317">12V,</text>
<text x="177.7" y="313">Источник питания DDR-15G-12</text>
<text x="188.2" y="317">1,25A</text>
<text x="225.9" y="324">-G7</text>
<text x="299.5" y="321">M1</text>
<text x="310" y="323">/2.A1</text>
<text x="256" y="327">/2.A1</text>
<text x="269.8" y="325">M2</text>
<text x="269.8" y="329">M3</text>
<text x="285.3" y="325">-10</text>
<text x="298.9" y="325">M7</text>
<text x="299" y="329">M8</text>
<text x="310" y="327">/3.A1</text>
<text x="179.6" y="335.1">+Vin</text>
<text x="220.3" y="335">+Vo</text>
<text x="256" y="331">/5.A1</text>
<text x="285.6" y="333">-11</text>
<text x="298.9" y="333">M9</text>
<text x="310" y="331">/4.A1</text>
<text x="310" y="335">/4.A1</text>
<text x="256" y="339">/3.A1</text>
<text x="269.8" y="337">M4</text>
<text x="269.8" y="341">M6</text>
<text x="285.3" y="341">-12</text>
<text x="179.5" y="343.3">-Vin</text>
<text x="221.3" y="347">-Vo</text>
<text x="256" y="343">/3.A1</text>
<text x="256" y="351">/2.A1</text>
<text x="269.7" y="349">N2</text>
<text x="269.7" y="353">N4</text>
<text x="286.4" y="349">-4</text>
<text x="299.3" y="353">N7</text>
<text x="299.9" y="349">N1</text>
<text x="310" y="351">/2.A1</text>
<text x="177.7" y="356">Источник питания DDR-15G-12</text>
<text x="256" y="355">/3.A1</text>
<text x="286.4" y="357">-5</text>
<text x="299.4" y="357">N8</text>
<text x="310" y="355">/3.A1</text>
<text x="310" y="359">/4.A1</text>
<text x="177.6" y="360">12V,</text>
<text x="188.2" y="360">1,25A</text>
<text x="256" y="363">/4.A1</text>
<text x="269.7" y="361">N9</text>
<text x="286.4" y="365">-6</text>
<text x="299.3" y="361">N6</text>
<text x="310" y="363">/3.A1</text>
<text x="159" y="419">2</text>
<text x="438.1" y="419">1</text>
<text x="570.1" y="418.6">Формат А3</text>
</g>
<g font-size="2.9">
<text x="237.9" y="33">+</text>
<text x="237.9" y="79">+</text>
<text x="238.9" y="129">+</text>
<text x="240.9" y="185">+</text>
<text x="239.9" y="232">+</text>
</g>
<text font-size="2.3" x="541.8" y="396.4">НАУЧНО-ПРОИЗВОДСТВЕННОЕ ПРЕДПРИЯТИЕ</text>
</svg>
